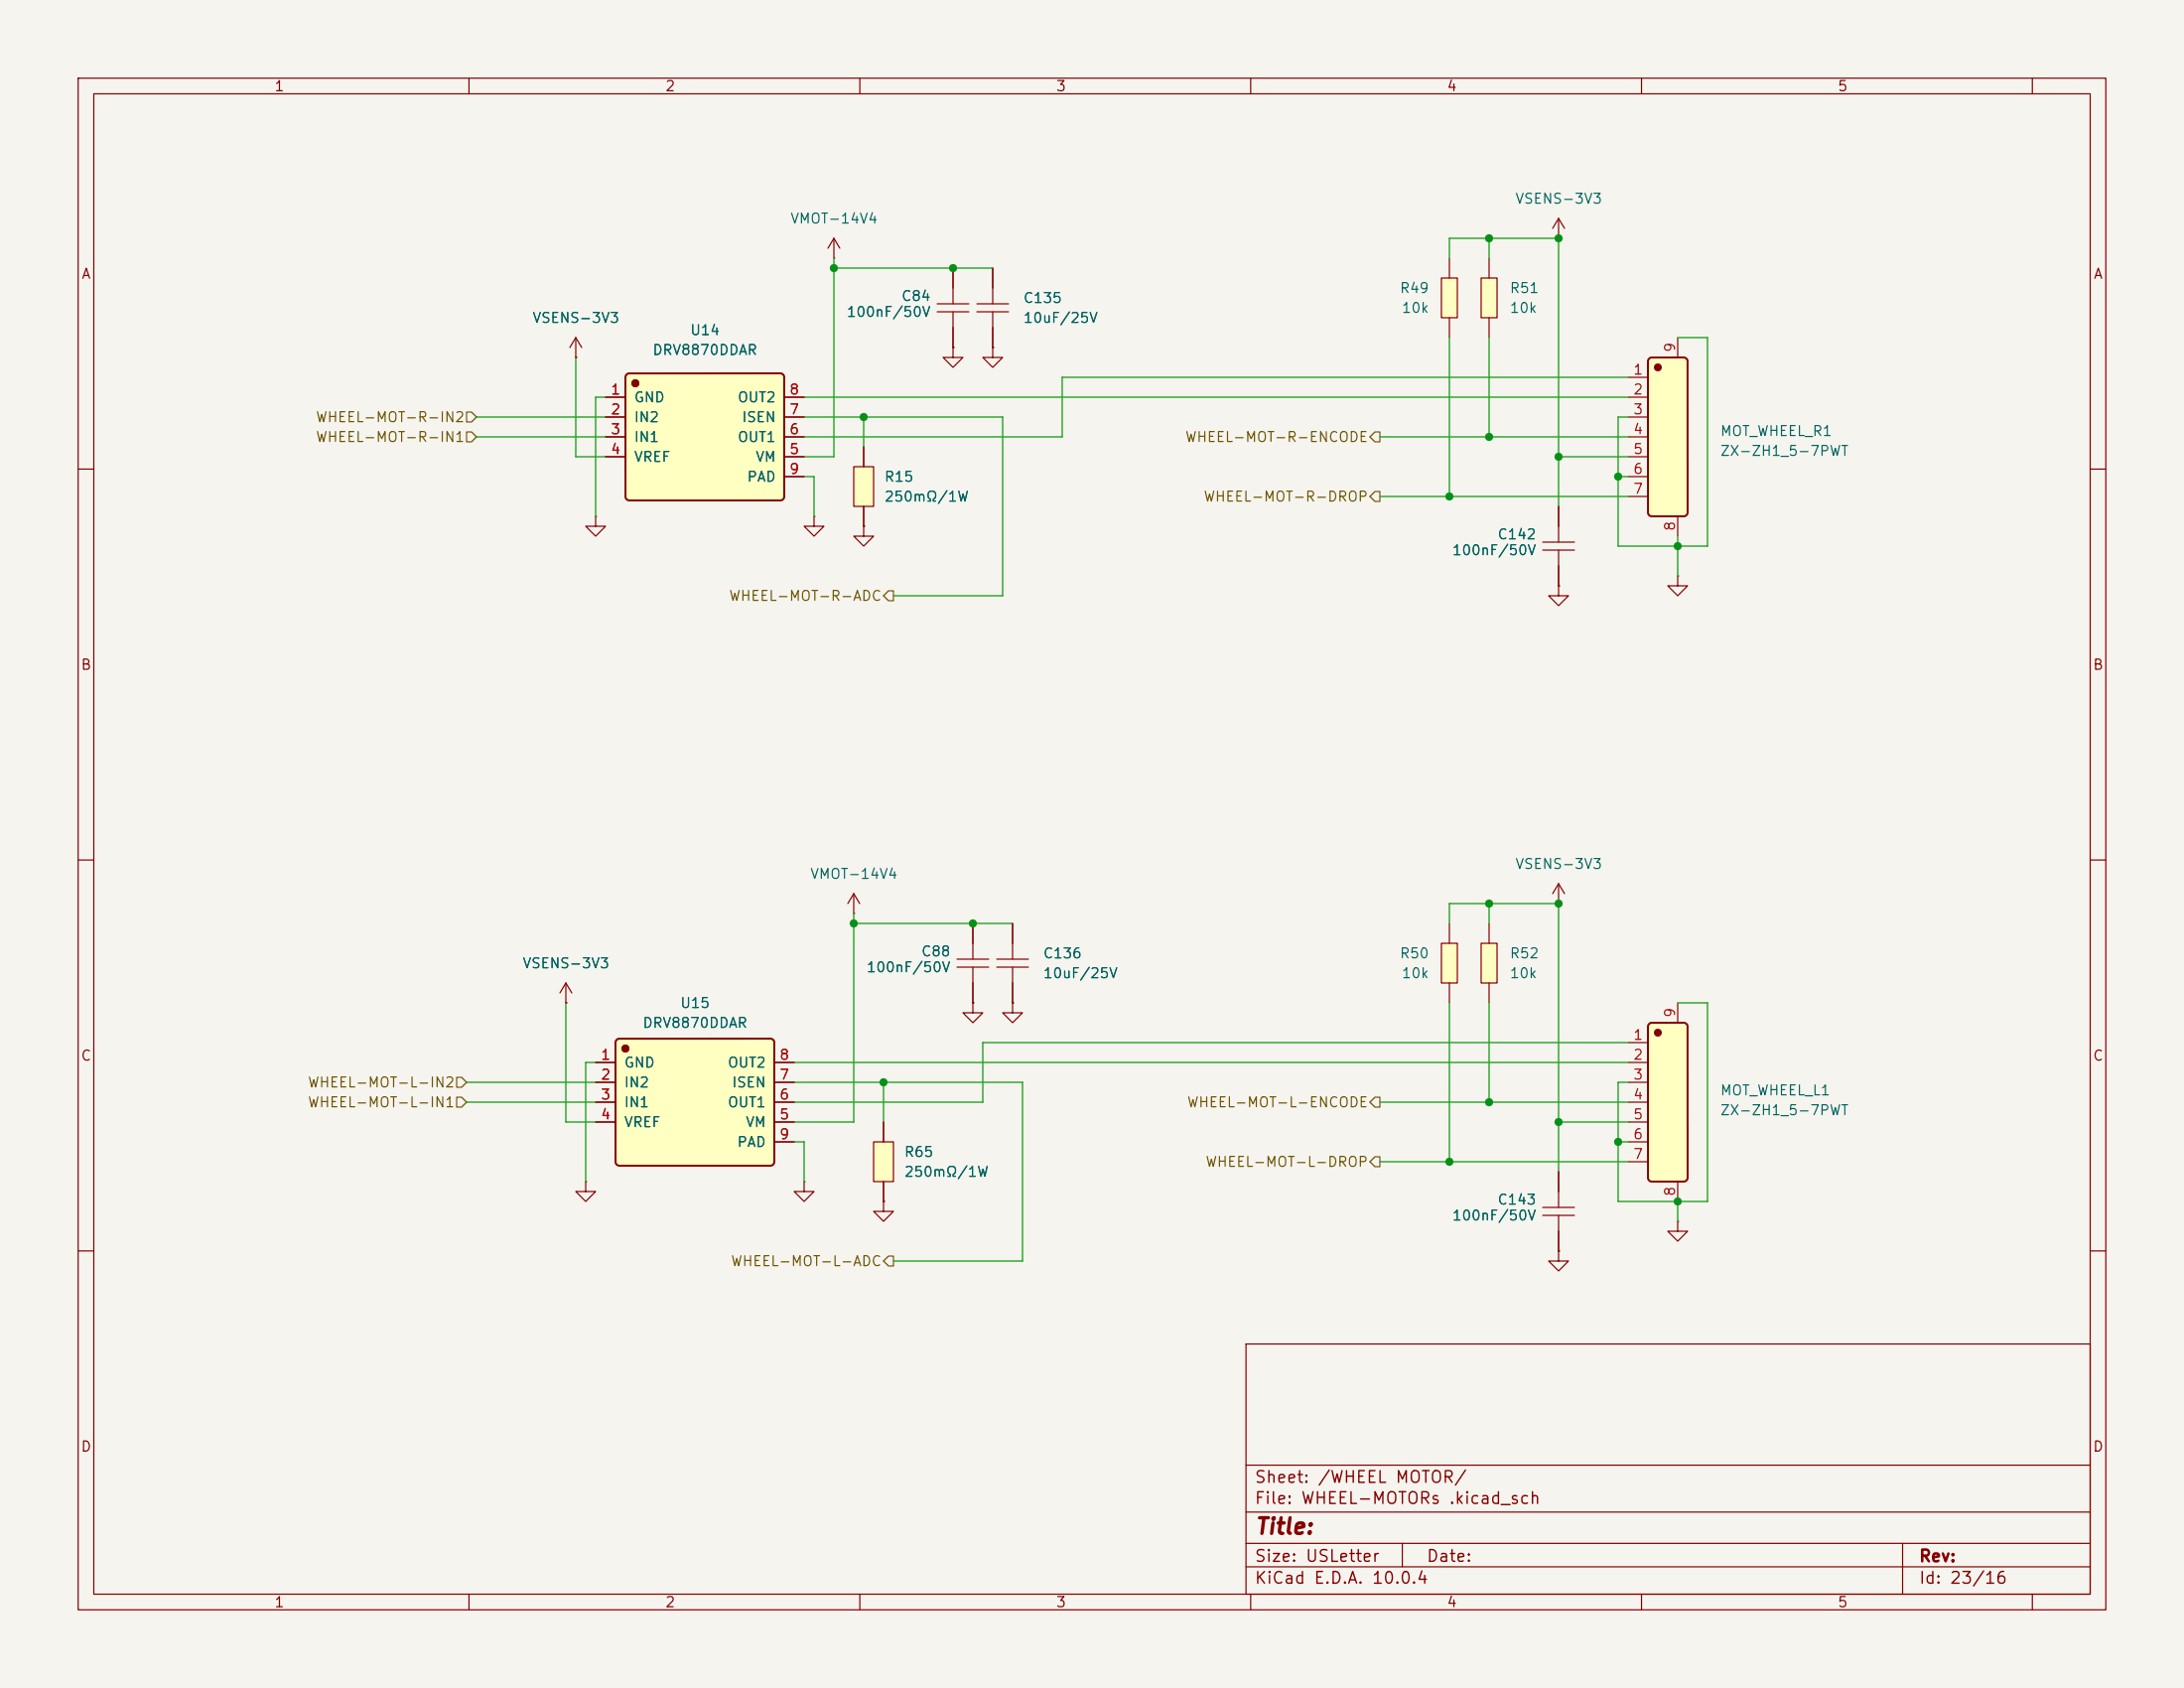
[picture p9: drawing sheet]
<svg xmlns="http://www.w3.org/2000/svg" width="279mm" height="216mm" viewBox="0 0 279 216" stroke-linecap="round" stroke-linejoin="round" font-family="sans-serif">
<path d="M0 0h279.4v215.9h-279.4z" fill="#f5f4ef" stroke="#f5f4ef" stroke-width=".13"/>
<g fill="none" stroke="#840000" stroke-width=".15">
<path d="M10 10h259.4v195.9h-259.4zM12 12h255.4v191.9h-255.4zM60 10v2M110 10v2M160 10v2M210 10v2M260 10v2M10 60h2M267.4 60h2M10 110h2M267.4 110h2M10 160h2"/>
<path d="M159.4 171.9h108v32h-108zM267.4 160h2M159.4 197.4h108M159.4 193.4h108M159.4 187.4h108M179.4 197.4v3M243.4 197.4v6.5M60 203.9v2M110 203.9v2M159.4 200.4h108M160 203.9v2M210 203.9v2"/>
<path d="M260 203.9v2"/>
</g>
<path d="M189.5 35.6h2v5h-2z" fill="#ffffc2"/>
<path d="M189.5 35.6h2v5h-2zM190.5 33v2.6M190.5 40.6v2.6" fill="none" stroke="#840000" stroke-width=".15"/>
<path d="M211 131l.2-.2h4.2l.3 .1 .2 .3v19.4a.51 .51 0 0 1-.5 .5h-4.1l-.3-.1-.2-.3v-19.4z" fill="#ffffc2"/>
<circle cx="212.1" cy="132.1" r=".38" fill="#840000" stroke="#840000" stroke-width=".25"/>
<path d="M211 131l.2-.2h4.2l.3 .1 .2 .3v19.4a.51 .51 0 0 1-.5 .5h-4.1l-.3-.1-.2-.3v-19.4z" fill="none" stroke="#840000" stroke-width=".25"/>
<g fill="none" stroke="#840000" stroke-width=".15">
<path d="M119.9 38.9h4M119.9 39.9h4M121.9 34.3v4.6M121.9 39.9v4.6M125 38.9h4M125 39.9h4M127 34.3v4.6M127 39.9v4.6M199.4 30.5h.1M199.4 27.9l-.8 1.3M199.4 27.9l.8 1.3M199.4 27.9v2.6"/>
<path d="M73.7 45.7h.1M73.7 43.2l-.8 1.3M73.7 43.2l.7 1.3M73.7 43.2v2.5M121.9 44.5v1.2h1.3l-1.3 1.3-1.3-1.3h1.3M121.9 44.5h.1M127 44.5v1.2h1.3l-1.3 1.3-1.3-1.3h1.3M127 44.5h.1M208.3 133.4h2.5M208.3 135.9h2.5M208.3 138.4h2.5M214.6 128.3v2.5"/>
<path d="M208.3 141h2.5M208.3 143.5h2.5M208.3 146.1h2.5M208.3 148.6h2.5M214.6 151.1v2.6"/>
</g>
<path d="M184.4 35.6h2v5h-2z" fill="#ffffc2"/>
<g fill="none" stroke="#840000" stroke-width=".15">
<path d="M184.4 35.6h2v5h-2zM185.4 33v2.6M185.4 40.6v2.6M110.5 67.3v1.3h1.3l-1.3 1.3-1.3-1.3h1.3M110.5 67.3h.1M109.2 116.8h.1M109.2 114.3l-.7 1.3M109.2 114.3l.8 1.3M109.2 114.3v2.5M72.4 128.3h.1M72.4 125.7l-.8 1.3M72.4 125.7l.8 1.3"/>
<path d="M72.4 125.7v2.6M197.4 154.4h4M197.4 155.5h4M199.4 149.9v4.5M199.4 155.5v4.5M199.4 160v1.3h1.3l-1.3 1.3-1.3-1.3h1.3M199.4 160h.1"/>
</g>
<path d="M109.2 59.7h2.6v5.1h-2.6z" fill="#ffffc2"/>
<path d="M109.2 59.7h2.6v5.1h-2.6zM110.5 57.2v2.5M76.2 66v1.3h1.3l-1.3 1.3-1.3-1.3h1.3M76.2 66h.1M104.1 66v1.3h1.3l-1.3 1.3-1.2-1.3h1.2M104.1 66h.1M110.5 64.8v2.5" fill="none" stroke="#840000" stroke-width=".15"/>
<path d="M80.2 47.9l.2-.1h19.4h.3l.2 .4v15.3a.51 .51 0 0 1-.5 .5h-19.3l-.3-.1-.2-.3v-15.3z" fill="#ffffc2"/>
<circle cx="81.3" cy="49" r=".38" fill="#840000" stroke="#840000" stroke-width=".25"/>
<path d="M80.2 47.9l.2-.1h19.4h.3l.2 .4v15.3a.51 .51 0 0 1-.5 .5h-19.3l-.3-.1-.2-.3v-15.3z" fill="none" stroke="#840000" stroke-width=".25"/>
<g fill="none" stroke="#840000" stroke-width=".15">
<path d="M77.5 50.8h2.5M77.5 53.3h2.5M77.5 55.9h2.5M77.5 58.4h2.5M100.3 50.8h2.6M100.3 53.3h2.6M100.3 55.9h2.6M100.3 58.4h2.6M100.3 61h2.6M124.5 118.1v4.6M129.5 118.1v4.6M122.4 122.7h4.1"/>
<path d="M122.4 123.7h4.1M124.5 128.3v1.2h1.2l-1.2 1.3-1.3-1.3h1.3M124.5 128.3h.1M124.5 123.7v4.6M127.5 122.7h4.1M127.5 123.7h4.1M129.5 128.3v1.2h1.3l-1.3 1.3-1.2-1.3h1.2M129.5 128.3h.1M129.5 123.7v4.6M102.9 151.1v1.3h1.2l-1.2 1.3-1.3-1.3h1.3M102.9 151.1h.1"/>
</g>
<path d="M78.9 133l.2-.1 19.5-.1 .2 .1 .3 .4v15.3a.51 .51 0 0 1-.5 .5h-19.4l-.2-.1-.3-.3v-15.3z" fill="#ffffc2"/>
<circle cx="80" cy="134.1" r=".38" fill="#840000" stroke="#840000" stroke-width=".25"/>
<path d="M78.9 133l.2-.1 19.5-.1 .2 .1 .3 .4v15.3a.51 .51 0 0 1-.5 .5h-19.4l-.2-.1-.3-.3v-15.3z" fill="none" stroke="#840000" stroke-width=".25"/>
<path d="M76.2 135.9h2.5M76.2 138.4h2.5M99.1 135.9h2.5M99.1 138.4h2.5M76.2 141h2.5M76.2 143.5h2.5M99.1 141h2.5M99.1 143.5h2.5M99.1 146.1h2.5" fill="none" stroke="#840000" stroke-width=".15"/>
<path d="M111.8 146.1h2.5v5h-2.5z" fill="#ffffc2"/>
<path d="M199.4 74.9v1.3h1.3l-1.3 1.3-1.3-1.3h1.3M199.4 74.9h.1M214.6 73.7v1.2h1.3l-1.3 1.3-1.2-1.3h1.2M214.6 73.7h.1M74.9 151.1v1.3h1.3l-1.3 1.3-1.2-1.3h1.2M74.9 151.1h.1M111.8 146.1h2.5v5h-2.5zM113 153.7v1.2h1.3l-1.3 1.3-1.2-1.3h1.2M113 153.7h.1M113 143.5v2.6M113 151.1v2.6" fill="none" stroke="#840000" stroke-width=".15"/>
<path d="M211 45.9l.2-.2h4.2l.3 .1 .2 .3v19.4a.51 .51 0 0 1-.5 .5h-4.1h-.3l-.2-.4v-19.4z" fill="#ffffc2"/>
<circle cx="212.1" cy="47" r=".38" fill="#840000" stroke="#840000" stroke-width=".25"/>
<path d="M211 45.9l.2-.2h4.2l.3 .1 .2 .3v19.4a.51 .51 0 0 1-.5 .5h-4.1h-.3l-.2-.4v-19.4z" fill="none" stroke="#840000" stroke-width=".25"/>
<g fill="none" stroke="#840000" stroke-width=".15">
<path d="M208.3 48.3h2.5M208.3 50.8h2.5M208.3 53.3h2.5M208.3 55.9h2.5M208.3 58.4h2.5M214.6 43.2v2.5M197.4 69.3h4M197.4 70.4h4M199.4 64.8v4.5M199.4 70.4v4.5M208.3 61h2.5M208.3 63.5h2.5"/>
<path d="M214.6 66v2.6M199.4 115.6h.1M199.4 113l-.8 1.3M199.4 113l.8 1.3M199.4 113v2.6"/>
</g>
<path d="M184.4 120.7h2v5h-2z" fill="#ffffc2"/>
<path d="M185.4 118.1v2.6M184.4 120.7h2v5h-2zM185.4 125.7v2.6" fill="none" stroke="#840000" stroke-width=".15"/>
<path d="M189.5 120.7h2v5h-2z" fill="#ffffc2"/>
<g fill="none" stroke="#840000" stroke-width=".15">
<path d="M106.7 33h.1M106.7 30.5l-.8 1.3M106.7 30.5l.7 1.3M106.7 30.5v2.5M121.9 34.3v2.5M127 34.3v2.5M73.7 45.7h.1M77.5 50.8h2.5M77.5 53.3h2.5M77.5 55.9h2.5M77.5 58.4h2.5M100.3 50.8h2.6"/>
<path d="M100.3 53.3h2.6M100.3 55.9h2.6M100.3 58.4h2.6M110.5 57.2v2.5M121.9 44.5h.1M121.9 41.9v2.6M127 44.5h.1M127 41.9v2.6M100.3 61h2.6M110.5 67.3h.1M110.5 64.8v2.5M199.4 74.9h.1"/>
<path d="M199.4 64.8v2.5M199.4 72.4v2.5M124.5 118.1v2.6M129.5 118.1v2.6M190.5 118.1v2.6M72.4 128.3h.1M76.2 135.9h2.5M76.2 138.4h2.5M99.1 135.9h2.5M99.1 138.4h2.5M124.5 128.3h.1M124.5 125.7v2.6"/>
<path d="M129.5 128.3h.1M129.5 125.7v2.6M189.5 120.7h2v5h-2zM190.5 125.7v2.6M76.2 141h2.5M76.2 143.5h2.5M99.1 141h2.5M99.1 143.5h2.5M99.1 146.1h2.5M113 153.7h.1M113 143.5v2.6M113 151.1v2.6"/>
<path d="M199.4 149.9v2.5M199.4 157.5v2.5M214.6 156.2v1.3h1.3l-1.3 1.3-1.2-1.3h1.2M214.6 156.2h.1M199.4 160h.1"/>
</g>
<path d="M59.7 55.2h.6l.7 .7-.7 .6h-.6zM59.7 52.7h.6l.7 .6-.7 .7h-.6zM175.3 55.9l.6-.7h.6v1.3h-.6zM113.7 75.6h.6v1.2h-.6l-.7-.6zM175.3 63.5l.6-.6h.6v1.2h-.6zM58.4 137.8h.7l.6 .6-.6 .7h-.7zM58.4 140.3h.7l.6 .7-.6 .6h-.7zM175.3 141l.6-.7h.6v1.3h-.6zM175.9 148h.6v1.2h-.6l-.6-.6zM113.7 160.7h.6v1.2h-.6l-.7-.6z" fill="none" stroke="#725600" stroke-width=".15"/>
<g fill="none" stroke="#009600" stroke-width=".15">
<path d="M106.7 33v25.4h-3.8M106.7 34.3h20.3M185.4 33v-2.5h14v34.3M190.5 30.5v2.5M61 55.9h16.5M61 53.3h16.5M73.7 45.7v12.7h3.8M77.5 50.8h-1.3v15.2M102.9 53.3h25.4v22.9h-14M102.9 50.8h105.4M110.5 53.3v3.9M176.5 55.9h31.8"/>
<path d="M185.4 43.2v20.3M190.5 43.2v12.7M199.4 58.4h8.9M208.3 48.3h-72.4v7.6h-33M214.6 43.2h3.8v26.7h-11.4v-16.6h1.3M102.9 61h1.2v5M176.5 63.5h31.8M207 61h1.3M214.6 68.6v5.1M109.2 116.8v26.7h-7.6M109.2 118.1h20.3M185.4 118.1v-2.5h14v34.3"/>
<path d="M190.5 115.6v2.5M59.7 138.4h16.5M72.4 128.3v15.2h3.8M76.2 135.9h-1.3v15.2M101.6 135.9h106.7M101.6 138.4h29.2v22.9h-16.5M113 138.4v5.1M185.4 128.3v20.3M190.5 128.3v12.7M208.3 133.4h-82.6v7.6h-24.1M214.6 128.3h3.8v25.4h-11.4v-15.3h1.3M59.7 141h16.5"/>
<path d="M101.6 146.1h1.3v5M176.5 141h31.8M176.5 148.6h31.8M199.4 143.5h8.9M207 146.1h1.3M214.6 153.7v2.5"/>
</g>
<g fill="#009600" stroke="#009600" stroke-width=".13">
<circle cx="113" cy="138.4" r=".46"/>
<circle cx="124.5" cy="118.1" r=".46"/>
<circle cx="199.4" cy="30.5" r=".46"/>
<circle cx="190.5" cy="30.5" r=".46"/>
<circle cx="190.5" cy="55.9" r=".46"/>
<circle cx="185.4" cy="63.5" r=".46"/>
<circle cx="109.2" cy="118.1" r=".46"/>
<circle cx="214.6" cy="69.9" r=".46"/>
<circle cx="207" cy="61" r=".46"/>
<circle cx="199.4" cy="58.4" r=".46"/>
<circle cx="199.4" cy="115.6" r=".46"/>
<circle cx="190.5" cy="115.6" r=".46"/>
<circle cx="207" cy="146.1" r=".46"/>
<circle cx="199.4" cy="143.5" r=".46"/>
<circle cx="185.4" cy="148.6" r=".46"/>
<circle cx="190.5" cy="141" r=".46"/>
<circle cx="214.6" cy="153.7" r=".46"/>
<circle cx="121.9" cy="34.3" r=".46"/>
<circle cx="106.7" cy="34.3" r=".46"/>
<circle cx="110.5" cy="53.3" r=".46"/>
</g>
<text font-size="2" fill="#840000" x="160.4" y="196.7">Title:</text>
<g font-size="1.5" fill="#840000">
<text x="160.4" y="190">Sheet: /WHEEL MOTOR/</text>
<text x="160.4" y="192.7">File: WHEEL-MOTORs .kicad_sch</text>
<text x="160.4" y="202.9">KiCad E.D.A. 10.0.4</text>
<text x="160.4" y="200.1">Size: USLetter</text>
<text x="182.4" y="200.1">Date:</text>
<text x="245.4" y="200.1">Rev:</text>
<text x="245.4" y="202.9">Id: 23/16</text>
</g>
<g font-size="1.3" fill="#840000">
<text x="35" y="12">1</text>
<text x="85" y="12">2</text>
<text x="135" y="12">3</text>
<text x="185" y="12">4</text>
<text x="235" y="12">5</text>
<text x="10.3" y="36">A</text>
<text x="267.7" y="36">A</text>
<text x="10.3" y="86">B</text>
<text x="267.7" y="86">B</text>
<text x="10.3" y="136">C</text>
<text x="267.7" y="136">C</text>
<text x="10.3" y="186">D</text>
<text x="267.7" y="186">D</text>
<text x="35" y="205.9">1</text>
<text x="85" y="205.9">2</text>
<text x="135" y="205.9">3</text>
<text x="185" y="205.9">4</text>
<text x="235" y="205.9">5</text>
</g>
<g font-size="1.3" fill="#006464">
<text x="101" y="28.9">VMOT-14V4</text>
<text x="193.8" y="26.4">VSENS-3V3</text>
<text x="68" y="41.6">VSENS-3V3</text>
<text x="108.2" y="40.8">100nF/50V</text>
<text x="115.2" y="38.8">C84</text>
<text x="130.8" y="39.1">C135</text>
<text x="130.8" y="41.6">10uF/25V</text>
<text x="179" y="37.8">R49</text>
<text x="179.2" y="40.3">10k</text>
<text x="193" y="40.3">10k</text>
<text x="193" y="37.8">R51</text>
<text x="83.4" y="45.7">DRV8870DDAR</text>
<text x="88.2" y="43.2">U14</text>
<text x="81" y="51.8">GND</text>
<text x="94.3" y="51.8">OUT2</text>
<text x="81" y="54.3">IN2</text>
<text x="81" y="56.9">IN1</text>
<text x="81" y="59.4">VREF</text>
<text x="94.3" y="56.9">OUT1</text>
<text x="94.8" y="54.3">ISEN</text>
<text x="96.6" y="59.4">VM</text>
<text x="220" y="58.6">ZX-ZH1_5-7PWT</text>
<text x="220" y="56.1">MOT_WHEEL_R1</text>
<text x="95.5" y="61.9">PAD</text>
<text x="113" y="61.9">R15</text>
<text x="113" y="64.5">250mΩ/1W</text>
<text x="185.7" y="71.3">100nF/50V</text>
<text x="191.5" y="69.3">C142</text>
<text x="103.6" y="112.7">VMOT-14V4</text>
<text x="193.8" y="111.5">VSENS-3V3</text>
<text x="66.8" y="124.2">VSENS-3V3</text>
<text x="110.7" y="124.7">100nF/50V</text>
<text x="117.8" y="122.6">C88</text>
<text x="133.4" y="122.9">C136</text>
<text x="133.4" y="125.4">10uF/25V</text>
<text x="179" y="122.9">R50</text>
<text x="179.2" y="125.4">10k</text>
<text x="193" y="125.4">10k</text>
<text x="193" y="122.9">R52</text>
<text x="82.1" y="131.8">DRV8870DDAR</text>
<text x="86.9" y="129.2">U15</text>
<text x="79.8" y="136.9">GND</text>
<text x="93" y="136.9">OUT2</text>
<text x="79.8" y="139.4">IN2</text>
<text x="79.8" y="141.9">IN1</text>
<text x="93" y="141.9">OUT1</text>
<text x="93.5" y="139.4">ISEN</text>
<text x="220" y="140.4">MOT_WHEEL_L1</text>
<text x="220" y="143">ZX-ZH1_5-7PWT</text>
<text x="79.8" y="144.5">VREF</text>
<text x="94.2" y="147">PAD</text>
<text x="95.3" y="144.5">VM</text>
<text x="115.6" y="148.3">R65</text>
<text x="115.6" y="150.8">250mΩ/1W</text>
<text x="191.5" y="154.4">C143</text>
<text x="185.7" y="156.4">100nF/50V</text>
</g>
<g font-size="1.3" fill="#a90000">
<text x="214.6" y="45.2" transform="rotate(-90 214.6 45.2)">9</text>
<text x="78" y="50.8">1</text>
<text x="78" y="53.3">2</text>
<text x="100.9" y="53.3">7</text>
<text x="100.9" y="50.8">8</text>
<text x="208.8" y="48.2">1</text>
<text x="208.8" y="50.8">2</text>
<text x="208.8" y="53.3">3</text>
<text x="78" y="55.9">3</text>
<text x="78" y="58.4">4</text>
<text x="100.9" y="58.4">5</text>
<text x="100.9" y="55.9">6</text>
<text x="208.8" y="55.9">4</text>
<text x="208.8" y="58.4">5</text>
<text x="100.9" y="60.9">9</text>
<text x="208.8" y="60.9">6</text>
<text x="208.8" y="63.5">7</text>
<text x="214.6" y="68" transform="rotate(-90 214.6 68)">8</text>
<text x="214.6" y="130.2" transform="rotate(-90 214.6 130.2)">9</text>
<text x="76.8" y="135.9">1</text>
<text x="99.6" y="135.9">8</text>
<text x="208.8" y="133.3">1</text>
<text x="208.8" y="135.9">2</text>
<text x="76.8" y="138.4">2</text>
<text x="76.8" y="140.9">3</text>
<text x="76.8" y="143.5">4</text>
<text x="99.6" y="143.5">5</text>
<text x="99.6" y="140.9">6</text>
<text x="99.6" y="138.4">7</text>
<text x="208.8" y="138.4">3</text>
<text x="208.8" y="140.9">4</text>
<text x="208.8" y="143.5">5</text>
<text x="99.6" y="146">9</text>
<text x="208.8" y="146">6</text>
<text x="208.8" y="148.6">7</text>
<text x="214.6" y="153.1" transform="rotate(-90 214.6 153.1)">8</text>
</g>
<g font-size="1.3" fill="#725600">
<text x="40.3" y="56.9">WHEEL-MOT-R-IN1</text>
<text x="40.3" y="54.3">WHEEL-MOT-R-IN2</text>
<text x="151.5" y="56.9">WHEEL-MOT-R-ENCODE</text>
<text x="153.9" y="64.5">WHEEL-MOT-R-DROP</text>
<text x="93.2" y="77.2">WHEEL-MOT-R-ADC</text>
<text x="39.3" y="141.9">WHEEL-MOT-L-IN1</text>
<text x="39.3" y="139.4">WHEEL-MOT-L-IN2</text>
<text x="151.8" y="141.9">WHEEL-MOT-L-ENCODE</text>
<text x="154.1" y="149.6">WHEEL-MOT-L-DROP</text>
<text x="93.4" y="162.3">WHEEL-MOT-L-ADC</text>
</g>
</svg>
